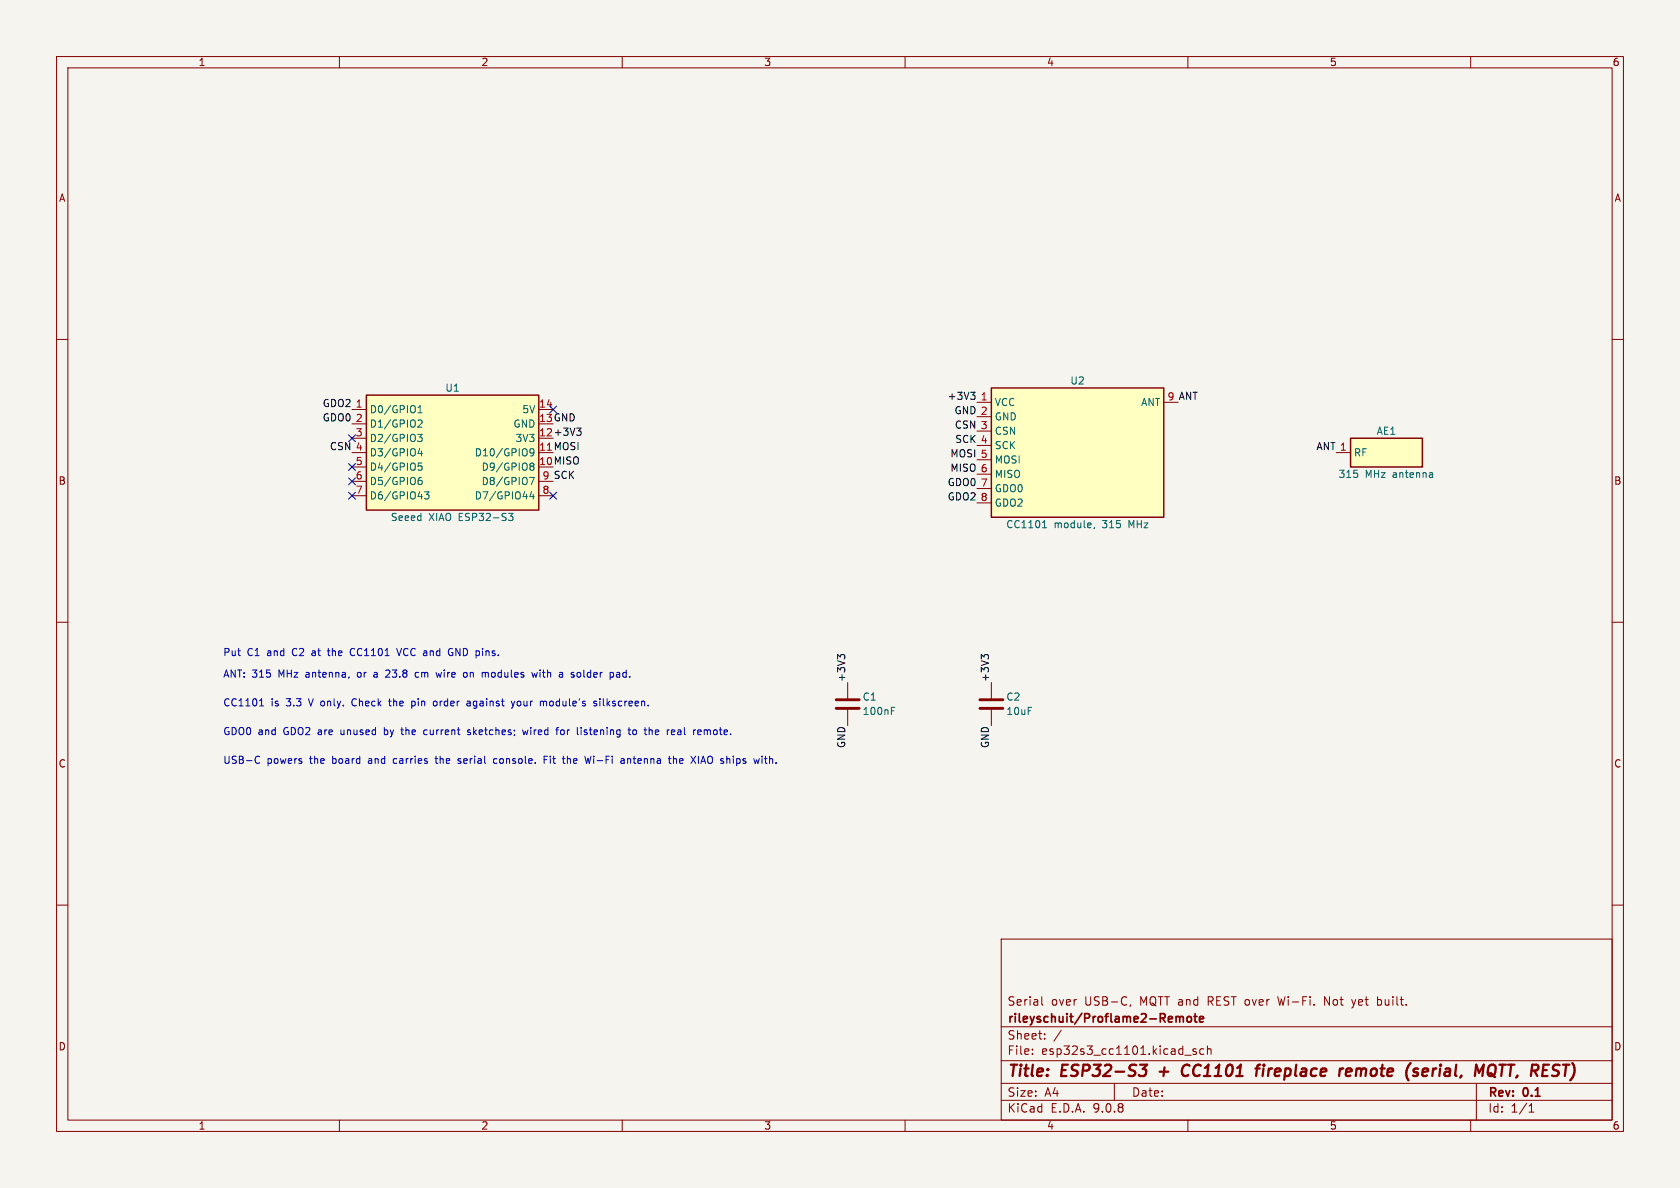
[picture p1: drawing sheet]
<svg xmlns="http://www.w3.org/2000/svg" width="297mm" height="210mm" viewBox="0 0 297 210" stroke-linecap="round" stroke-linejoin="round" font-family="sans-serif">
<path d="M0 0h297v210h-297z" fill="#f5f4ef" stroke="#f5f4ef" stroke-width=".18"/>
<g fill="none" stroke="#840000" stroke-width=".18">
<path d="M10 10h277v190h-277zM12 12h273v186h-273zM60 10v2M110 10v2M160 10v2M210 10v2M260 10v2M10 60h2M285 60h2M10 110h2M285 110h2M10 160h2"/>
<path d="M177 166h108v32h-108zM184.2 176.2v1.3l.2 .2M199.9 177.6l-.2 .3M225.9 176.2l.3 1.5M234.2 177.7v-1.5l.8 1.5M239 176.7l.3 1M239.3 177.7l-.1 .4-.2 .1M239.7 176.7l-.4 1M243.5 176.8h.6M243.5 177.6h.6M285 160h2M60 198v2"/>
<path d="M110 198v2M160 198v2M177 194.5h108M177 191.5h108M177 187.5h108M177 181.5h108M182.5 186.3v.1M182.5 185.5v.1M184.7 183.6v.1M184.7 182.8v.1M187.6 182.1l-1.3 2M197 191.5v3"/>
<path d="M209.5 186.5h1.1M210 198v2M211.5 185.5l-.4-.1-.2 .2 .1 .2 .5 .2v.3h-.6M212.8 185.5l-.4-.1-.3 .3v.4l.1 .2h.6M213.5 185.5l.2-.1 .3 .1 .1 .9M213.5 184.9v1.5M260 198v2M261 191.5v6.5M270.3 196.6h.9M270.3 195.5l.4-.4v1.5"/>
</g>
<g fill="none" stroke="#840000" stroke-width=".4">
<path d="M201.6 188.2h1.2l-.8 .8h.3l.3 .2v.6l-.4 .4h-.6M205 189.4h1.5M209.9 188.2a1.13 1.13 0 0 0-.9 .7 1.13 1.13 0 0 0 .2 1.2l.3 .1 .5-.1M221.9 188.9h.8M222.8 188.2l-.4 .1-.1 .2-.2 1.7M223.4 188.9l-.2 1.3M223.5 188.2l-.1 .2M223.5 188.2l-.2 .1 .1 .1M223.5 188.2v.1l-.1 .1M237.5 188.9l-.5 .2M238 189.5l.9-.1v-.4l-.2-.1-.6 .1-.2 .9 .3 .3 .5-.1M249.4 187.9l-.3 .4"/>
<path d="M250.1 189.5h.3l.3 .3-.1 .3-.3 .1M250.2 188.9l.5 .1M251.8 188.9l-.3 .3-.1 .7 .3 .3h.4M252.5 189.4l-1 .1M263.2 188.5a.69 .69 0 0 1 1.2 0 1.47 1.47 0 0 1-.6 1.7l-.6-.1a1.5 1.5 0 0 1 0-1.6zM263.4 189.7l.3 .1 .6 .6M274.9 189.2l.3 .1a.49 .49 0 0 1 .4 .5 .49 .49 0 0 1-.5 .4M275 188.2l.7 .1"/>
</g>
<path d="M208.1 179.7l.4 .1 .1 .1M208.6 179.9l.2-.2 .3 .1 .1 .9M208.6 179.9v.8M210 179.8l.3-.1 .3 .3v.4l-.3 .3-.3-.1-.2-.2v-.4zM211.1 179.7h.5M211.3 179.2v1.3l.3 .2M212.1 180.2l.7-.2-.1-.2-.4-.1-.2 .2v.7h.6" fill="none" stroke="#840000" stroke-width=".3"/>
<path d="M64.8 69.9h30.4v20.3h-30.4z" fill="#ffffc2"/>
<path d="M64.8 69.9h30.4v20.3h-30.4z" fill="none" stroke="#840000" stroke-width=".25"/>
<g fill="none" stroke="#840000" stroke-width=".18">
<path d="M62.2 72.4h2.6M62.2 74.9h2.6M62.2 77.5h2.6M95.2 72.4h2.6M62.2 80h2.6M62.2 82.6h2.6M62.2 85.1h2.6M62.2 87.6h2.6M95.2 85.1h2.6M95.2 87.6h2.6M149.9 120.7v3M149.9 125.2v3.1"/>
<path d="M175.3 120.7v3M175.3 125.2v3.1"/>
</g>
<g fill="none" stroke="#006464" stroke-width=".18">
<path d="M73.8 76.8h.8l-.4 .5 .4 .1v.5l-.2 .1h-.5M73.9 73h.7M73.9 72.1l.4-.4v1.3M74 74.3l.4-.1 .2 .4-.8 .9h.8M74.2 79.3l-.3 .9h.8M74.5 79.7v.9M94.4 79.9l-.2 .2-.4-.1-.1-.1 .1-.5 .4-.1 .1 .1a.84 .84 0 0 1-.3 1.2h-.2M74 82.4l.4-.1 .2 .3-.1 .5h-.5M74 85l.4-.1 .2 .2-.1 .5-.4 .1-.1-.2M74 81.9h.6M74.5 84.4l-.4 .1-.1 .2M75.1 86.9h.7l-.4 .5 .4 .1v.6l-.2 .1-.5-.1"/>
<path d="M89.9 90.7h.8l-.4 .5 .3 .2v.5l-.2 .1h-.4M93.6 84.4h.9l-.6 1.3M93.7 82l.2-.1h.4l.1 .3-.2 .2M93.7 82.3l.2 .1M93.9 82.4h.3M93.9 82.4l-.2 .1M94 86.9l-.3 .9h.8M94.2 82.4l.2 .2-.1 .4-.1 .1-.5-.1M94.3 87.4v.8M157.6 125.6h.4M157.6 125h.6"/>
</g>
<path d="M147.8 123.7h4.1M147.8 125.2h4.1M173.2 123.7h4.1M173.2 125.2h4.1" fill="none" stroke="#840000" stroke-width=".51"/>
<path d="M238.8 77.5h12.7v5.1h-12.7z" fill="#ffffc2"/>
<path d="M238.8 77.5h12.7v5.1h-12.7z" fill="none" stroke="#840000" stroke-width=".25"/>
<path d="M236.2 80h2.6" fill="none" stroke="#840000" stroke-width=".18"/>
<path d="M175.3 68.6h30.4v22.8h-30.4z" fill="#ffffc2"/>
<path d="M175.3 68.6h30.4v22.8h-30.4z" fill="none" stroke="#840000" stroke-width=".25"/>
<path d="M172.7 71.1h2.6M172.7 73.7h2.6M172.7 76.2h2.6M172.7 78.7h2.6M205.7 71.1h2.6M172.7 81.3h2.6M172.7 83.8h2.6M172.7 86.4h2.6M172.7 88.9h2.6" fill="none" stroke="#840000" stroke-width=".18"/>
<path d="M184.3 93.3h.7M184.5 92.2l.2-.2v1.3M193.5 93.2l-.1 .3" fill="none" stroke="#006464" stroke-width=".18"/>
<path d="M101.9 75.7h.8l-.4 .5M102.5 76.2l.2 .2v.3l-.2 .3M171.6 69.3h.8l-.4 .5M172.1 69.8l.3 .3v.3l-.3 .2M148.6 116l.2-.3h.3l.2 .3M148.6 116.1l-.5-.4v.8M174 116.1l-.5-.4v.8M174 116l.2-.3h.3l.2 .3" fill="none" stroke="#0f0f0f" stroke-width=".18"/>
<path d="M61.6 76.9l1.2 1.2M62.8 76.9l-1.2 1.2M97.2 71.8l1.2 1.2M98.4 71.8l-1.2 1.2M61.6 81.9l1.2 1.3M61.6 87l1.2 1.2M61.6 84.5l1.2 1.2M62.8 81.9l-1.2 1.3M62.8 87l-1.2 1.2M62.8 84.5l-1.2 1.2M97.2 87l1.2 1.2M98.4 87l-1.2 1.2" fill="none" stroke="#000084" stroke-width=".18"/>
<g fill="none" stroke="#0000c2" stroke-width=".18">
<path d="M57.9 115.1h.4M58 114.6l.1 1.2M61.7 119.6l-.1 .3M62.3 114.6a.68 .68 0 0 0-.4 .7 .68 .68 0 0 0 .4 .6M66.3 118.9h-.2M66.3 119.2l-.2 .2 .2 .3M68.7 118.4l-.4 .1M68.9 119l-.8 .7h.8M70.1 114.6l.5 1.3 .4-1.3M74 118.9h-.4l-.2 .2 .1 .5h.5M78.1 118.9l-.3 .8-.2-.6-.3 .6M79.5 114.7h.5"/>
<path d="M79.8 115.4h.2v.4l-.2 .1-.3-.1M82.2 118.9h.3l.1 .2-.1 .5-.3 .1M85.9 118.9h.4v.8M94 118.9l.3 .8 .2-.6 .2 .6 .3-.8M102.4 118.9l.3 .2v.4l-.3 .2M109 118.9h.5l.1 .8M109.6 119.2h-.5l-.1 .2 .1 .3 .5-.1M45.3 133.7h.3l.3 .1M45.9 124.8h.7M45.9 134.8l-.3 .1h-.3M46.1 123.7l.1-.2v1.3M62.5 123.6l-.3 .5 .3 .6"/>
<path d="M68 128.6v1.3M68 129.8l.1 .1M68.1 129l-.1 .1M68.7 123.9h.5M68.9 123.5v1.1l.3 .2M69.8 134.1l-.3 .2v.4l.3 .2M70.9 129h.4M71 128.6v1.1l.3 .2M72.8 124l.4-.1 .1 .2M72.8 123.9v1.3M73.3 124.7l-.1 .1-.4-.1M75.5 129.1l-.3-.1-.3 .3 .1 .5h.5"/>
<path d="M76.7 124.1l.3-.2 .3 .3-.2 .5-.3 .1-.1-.1M76.9 134.1h.5M77.1 133.7v1.1l.3 .1M81.4 134.2l-.3-.1-.1 .2 .5 .4M81.5 134.8l-.2 .1h-.3M82.6 124.7h.5M82.6 124h.5v.8M83.1 129.1l-.3-.1-.2 .2 .1 .2 .4 .1v.3h-.5M83.1 124.2l-.5 .2M87.9 134.2l-.4-.1-.3 .2 .2 .6h.5M90.4 123.9l.3 .9M90.7 124.8l-.3 .4"/>
<path d="M91 123.9l-.3 .9M91.7 123.9l-.3 .3v.3l.3 .3M92.4 129l.2 .9 .3-.6 .2 .6 .3-.9M96.1 124h.5v.8M96.2 134.3h.4M96.8 133.7h-.6v1.2M98.3 129h.4M98.6 128.6h.1M99.5 129l-.3 .1-.1 .2 .1 .4 .3 .2M100.3 133.7v1.2M100.7 134.1l-.4 .1M102.7 128.6v.1"/>
<path d="M103.3 129.8l.3 .1M103.5 129l-.2 .2 .2 .2M104.5 133.7l-.3 1.2M105.4 124l-.3-.1-.1 .2v.2l.4 .1v.3h-.4M106.1 123.5v.1M106.1 123.9v.9M109.9 134.1h.3l.1 .2v.6M110.3 134.9h-.4M110.3 134.4l-.4 .1M111 134.1v.8M111 129h.5M111.2 128.6v1.1l.3 .2"/>
<path d="M111.3 134.1l-.3 .1M111.9 129.1l.2-.1 .4 .1v.5l-.1 .2-.3 .1-.2-.2zM115.2 129.1l.1 .8M119.1 134.2l.1-.1 .3 .1 .1 .7M119.1 133.7v1.2M119.2 129.1l.1 .2-.6 .1M120 129l-.2 .1M120 129.4l-.2 .2 .2 .3M123.8 129l.2 .3-.7 .1M123.9 129.8l-.1 .1M124 134.6h.6M124.3 133.7l-.4 1.2"/>
<path d="M124.5 129v.9M124.9 129l-.4 .1M135.1 134.1h.5M135.3 133.7v1.1l.3 .1"/>
</g>
<g font-size="2.8" fill="#840000">
<text x="178" y="190.9">Title:</text>
<text x="187.7" y="190.9">ESP32-S3</text>
<text x="205.8" y="190.9">+</text>
<text x="210.6" y="190.9">CC1101</text>
<text x="224.5" y="190.9">fireplace</text>
<text x="240" y="190.9">remote</text>
<text x="252.6" y="190.9">(serial,</text>
<text x="265.6" y="190.9">MQTT,</text>
<text x="276.3" y="190.9">REST)</text>
</g>
<g font-size="2.1" fill="#840000">
<text x="178" y="178">Serial</text>
<text x="185.8" y="178">over</text>
<text x="191.8" y="178">USB-C,</text>
<text x="201.7" y="178">MQTT and</text>
<text x="213.9" y="178">REST over</text>
<text x="226.7" y="178">Wi-Fi.</text>
<text x="235" y="178">Not</text>
<text x="240.1" y="178">yet</text>
<text x="244.6" y="178">built.</text>
<text x="178" y="184">Sheet:</text>
<text x="178" y="181.2">rileyschuit/Proflame2-Remote</text>
<text x="178" y="186.7">File:</text>
<text x="184.1" y="186.7">esp32s3_cc1101.kicad_sch</text>
<text x="178" y="196.9">KiCad</text>
<text x="178" y="194.1">Size:</text>
<text x="184.7" y="194.1">A4</text>
<text x="185.7" y="196.9">E.D.A.</text>
<text x="193.3" y="196.9">9.0.8</text>
<text x="200" y="194.1">Date:</text>
<text x="263" y="194.3">Rev:</text>
<text x="263" y="196.9">Id:</text>
<text x="267.1" y="196.9">1/1</text>
<text x="269.4" y="194.3">0.1</text>
</g>
<g font-size="1.8" fill="#840000">
<text x="35" y="11.9">1</text>
<text x="85" y="11.9">2</text>
<text x="135" y="11.9">3</text>
<text x="185" y="11.9">4</text>
<text x="235" y="11.9">5</text>
<text x="285" y="11.9">6</text>
<text x="10.3" y="35.9">A</text>
<text x="285.3" y="35.9">A</text>
<text x="10.3" y="85.9">B</text>
<text x="285.3" y="85.9">B</text>
<text x="10.3" y="135.9">C</text>
<text x="285.3" y="135.9">C</text>
<text x="10.3" y="185.9">D</text>
<text x="285.3" y="185.9">D</text>
<text x="35" y="199.9">1</text>
<text x="85" y="199.9">2</text>
<text x="135" y="199.9">3</text>
<text x="185" y="199.9">4</text>
<text x="235" y="199.9">5</text>
<text x="285" y="199.9">6</text>
</g>
<g font-size="1.8" fill="#006464">
<text x="78.6" y="69.4">U1</text>
<text x="175.8" y="72">VCC</text>
<text x="189.1" y="68.2">U2</text>
<text x="201.6" y="72">ANT</text>
<text x="65.3" y="73.3">D0/GPIO1</text>
<text x="65.3" y="75.8">D1/GPIO2</text>
<text x="90.7" y="75.8">GND</text>
<text x="92.2" y="73.3">5V</text>
<text x="175.8" y="74.5">GND</text>
<text x="175.8" y="77.1">CSN</text>
<text x="243.3" y="77.1">AE1</text>
<text x="65.3" y="78.3">D2/GPIO3</text>
<text x="65.3" y="80.9">D3/GPIO4</text>
<text x="65.3" y="83.4">D4/GPIO5</text>
<text x="83.8" y="80.9">D10/GPIO9</text>
<text x="85" y="83.4">D9/GPIO8</text>
<text x="91" y="78.3">3V3</text>
<text x="175.8" y="79.6">SCK</text>
<text x="175.8" y="82.1">MOSI</text>
<text x="239.3" y="80.9">RF</text>
<text x="65.3" y="86">D5/GPIO6</text>
<text x="65.3" y="88.5">D6/GPIO43</text>
<text x="83.8" y="88.5">D7/GPIO44</text>
<text x="85" y="86">D8/GPIO7</text>
<text x="175.8" y="84.7">MISO</text>
<text x="175.8" y="87.2">GDO0</text>
<text x="175.8" y="89.8">GDO2</text>
<text x="236.5" y="84.7">315</text>
<text x="241.3" y="84.7">MHz</text>
<text x="246.3" y="84.7">antenna</text>
<text x="69" y="92.3">Seeed</text>
<text x="75.8" y="92.3">XIAO ESP32-S3</text>
<text x="177.8" y="93.6">CC1101</text>
<text x="186.3" y="93.6">module,</text>
<text x="195" y="93.6">315</text>
<text x="199.8" y="93.6">MHz</text>
<text x="152.4" y="124.1">C1</text>
<text x="177.8" y="124.1">C2</text>
<text x="152.4" y="126.6">100nF</text>
<text x="177.8" y="126.6">10uF</text>
</g>
<g font-size="1.8" fill="#0f0f0f">
<text x="167.4" y="70.8">+3V3</text>
<text x="206.3" y="70.9">9 ANT</text>
<text x="56.9" y="74.6">GDO0</text>
<text x="56.9" y="72">GDO2</text>
<text x="95.2" y="74.7">13 GND</text>
<text x="95.2" y="77.2">12 +3V3</text>
<text x="168.6" y="73.3">GND 2</text>
<text x="168.7" y="75.9">CSN 3</text>
<text x="58.2" y="79.7">CSN 4</text>
<text x="95.2" y="79.8">11 MOSI</text>
<text x="95.2" y="82.3">10 MISO</text>
<text x="167.9" y="83.5">MISO 6</text>
<text x="167.9" y="80.9">MOSI 5</text>
<text x="168.8" y="78.4">SCK 4</text>
<text x="232.6" y="79.7">ANT 1</text>
<text x="95.8" y="84.8">9 SCK</text>
<text x="167.4" y="88.6">GDO2</text>
<text x="167.4" y="86">GDO0</text>
<text x="149.5" y="120.7" transform="rotate(-90 149.5 120.7)">+3V3</text>
<text x="174.9" y="120.7" transform="rotate(-90 174.9 120.7)">+3V3</text>
<text x="149.5" y="132.3" transform="rotate(-90 149.5 132.3)">GND</text>
<text x="174.9" y="132.3" transform="rotate(-90 174.9 132.3)">GND</text>
</g>
<g font-size="1.8" fill="#a90000">
<text x="173.3" y="70.9">1</text>
<text x="62.8" y="72.1">1</text>
<text x="62.8" y="74.7">2</text>
<text x="62.8" y="77.2">3</text>
<text x="95.2" y="72.1">14</text>
<text x="62.8" y="82.3">5</text>
<text x="62.8" y="84.8">6</text>
<text x="62.8" y="87.4">7</text>
<text x="95.8" y="87.4">8</text>
<text x="173.3" y="86.1">7</text>
<text x="173.3" y="88.6">8</text>
</g>
<g font-size="1.8" fill="#0000c2">
<text x="39.4" y="116.2">Put</text>
<text x="39.4" y="120">ANT: 315</text>
<text x="43.7" y="116.2">C1</text>
<text x="47.3" y="116.2">and</text>
<text x="49.3" y="120">MHz</text>
<text x="52" y="116.2">C2</text>
<text x="54.3" y="120">antenna,</text>
<text x="55.6" y="116.2">at</text>
<text x="58.6" y="116.2">the</text>
<text x="62.8" y="116.2">CC1101</text>
<text x="63.6" y="120">or</text>
<text x="66.8" y="120">a</text>
<text x="69.1" y="120">23.8</text>
<text x="71.3" y="116.2">VCC and</text>
<text x="74.5" y="120">cm</text>
<text x="78.4" y="120">wire</text>
<text x="80.7" y="116.2">GND pins.</text>
<text x="83.4" y="120">on</text>
<text x="86.9" y="120">modules</text>
<text x="96" y="120">with</text>
<text x="101" y="120">a</text>
<text x="103.3" y="120">solder</text>
<text x="110.3" y="120">pad.</text>
<text x="39.4" y="125.1">CC1101</text>
<text x="47.9" y="125.1">is</text>
<text x="50.7" y="125.1">3.3</text>
<text x="54.9" y="125.1">V only.</text>
<text x="62.9" y="125.1">Check</text>
<text x="69.7" y="125.1">the</text>
<text x="73.8" y="125.1">pin</text>
<text x="77.9" y="125.1">order</text>
<text x="84" y="125.1">against</text>
<text x="92.1" y="125.1">your</text>
<text x="97.4" y="125.1">module's</text>
<text x="107.1" y="125.1">silkscreen.</text>
<text x="39.4" y="130.2">GDO0 and</text>
<text x="50.2" y="130.2">GDO2 are</text>
<text x="60.7" y="130.2">unused</text>
<text x="68.6" y="130.2">by</text>
<text x="71.9" y="130.2">the</text>
<text x="76" y="130.2">current</text>
<text x="83.9" y="130.2">sketches;</text>
<text x="93.9" y="130.2">wired</text>
<text x="100.1" y="130.2">for</text>
<text x="103.9" y="130.2">listening</text>
<text x="113.2" y="130.2">to</text>
<text x="116.3" y="130.2">the</text>
<text x="120.4" y="130.2">real</text>
<text x="125.3" y="130.2">remote.</text>
<text x="39.4" y="135.2">USB-C</text>
<text x="47.2" y="135.2">powers</text>
<text x="54.9" y="135.2">the</text>
<text x="59" y="135.2">board</text>
<text x="65.6" y="135.2">and</text>
<text x="70.2" y="135.2">carries</text>
<text x="77.9" y="135.2">the</text>
<text x="82" y="135.2">serial</text>
<text x="88.5" y="135.2">console.</text>
<text x="97.6" y="135.2">Fit</text>
<text x="101.2" y="135.2">the</text>
<text x="105.3" y="135.2">Wi-Fi</text>
<text x="111.8" y="135.2">antenna</text>
<text x="120.6" y="135.2">the</text>
<text x="124.7" y="135.2">XIAO ships</text>
<text x="136.2" y="135.2">with.</text>
</g>
</svg>
